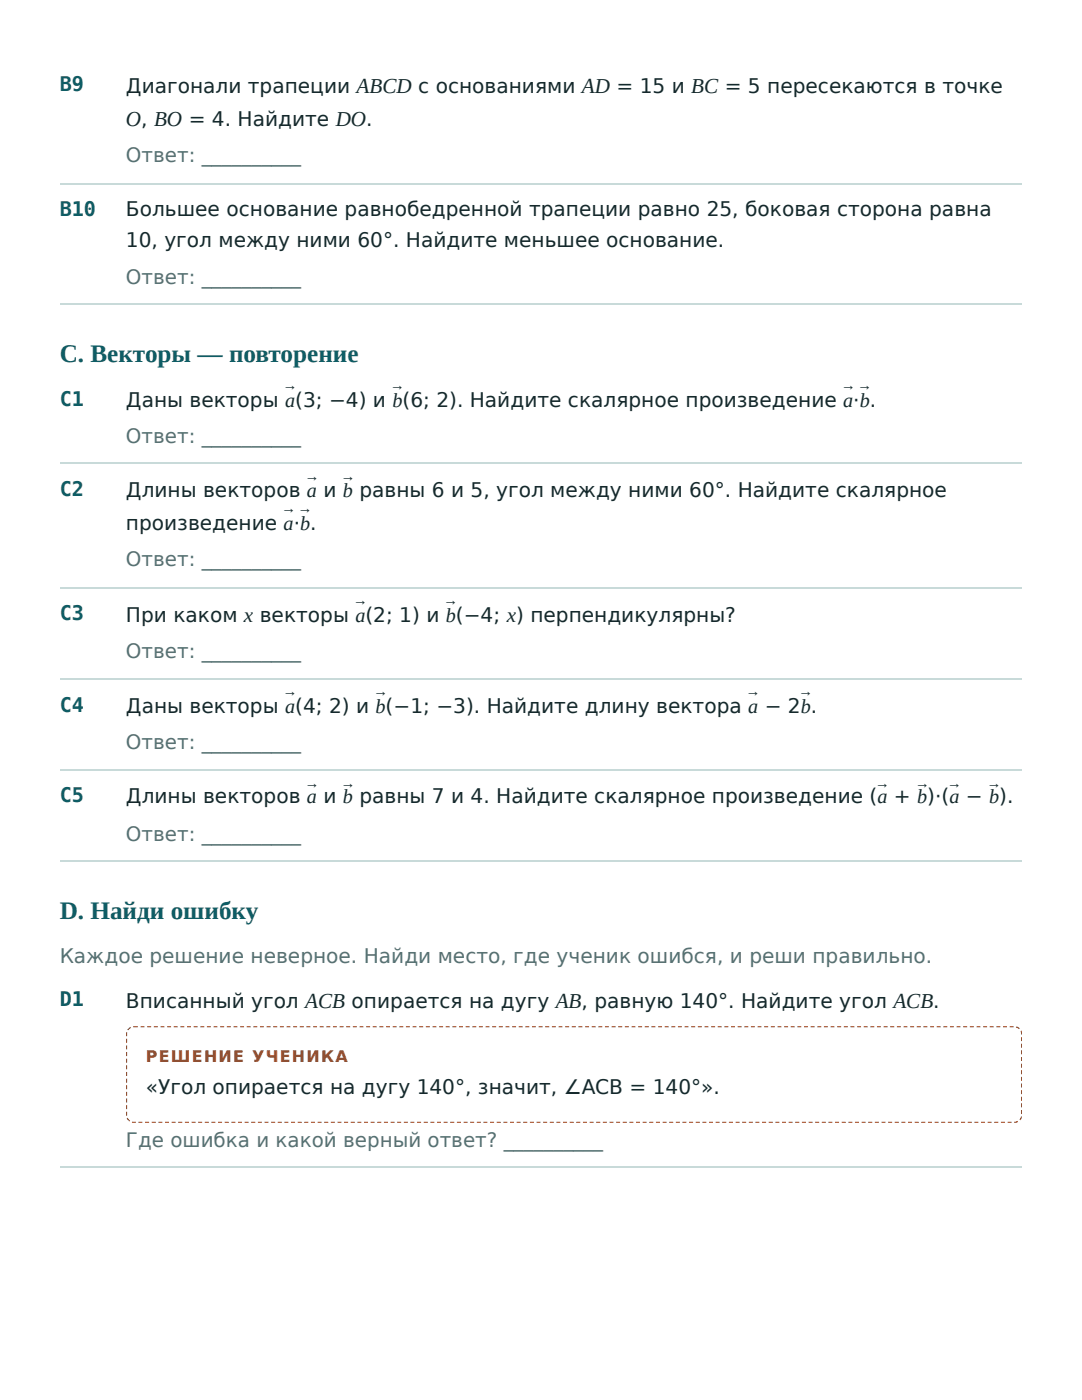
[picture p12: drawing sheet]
<svg xmlns="http://www.w3.org/2000/svg" width="216mm" height="279mm" viewBox="0 0 216 279" stroke-linecap="round" stroke-linejoin="round" font-family="sans-serif">
<path d="M11.9 36.6h192M11.9 60.7h192M11.9 92.5h192M11.9 117.3h192M11.9 135.6h192M11.9 153.6h192M11.9 171.8h192M11.9 233h192" fill="none" stroke="#c8dad9" stroke-width=".26"/>
<path d="M25.1 204.8h178.8v19.3h-178.8z" fill="#fff"/>
<g fill="#a4471f">
<path d="M28 204.7h.8v.4h-.8zM29.4 204.7h.8v.4h-.8zM30.7 204.7h.8v.4h-.8zM32 204.7h.8v.4h-.8zM33.3 204.7h.8v.4h-.8zM34.7 204.7h.8v.4h-.8zM36 204.7h.8v.4h-.8zM37.3 204.7h.8v.4h-.8zM38.6 204.7h.8v.4h-.8zM40 204.7h.8v.4h-.8zM41.3 204.7h.8v.4h-.8zM42.6 204.7h.8v.4h-.8zM43.9 204.7h.8v.4h-.8zM45.3 204.7h.7v.4h-.7zM46.6 204.7h.8v.4h-.8zM47.9 204.7h.8v.4h-.8zM49.2 204.7h.8v.4h-.8zM50.6 204.7h.7v.4h-.7zM51.9 204.7h.8v.4h-.8zM53.2 204.7h.8v.4h-.8zM54.5 204.7h.8v.4h-.8zM55.8 204.7h.8v.4h-.8zM57.2 204.7h.8v.4h-.8zM58.5 204.7h.8v.4h-.8zM59.8 204.7h.8v.4h-.8zM61.1 204.7h.8v.4h-.8zM62.5 204.7h.8v.4h-.8zM63.8 204.7h.8v.4h-.8zM65.1 204.7h.8v.4h-.8zM66.4 204.7h.8v.4h-.8zM67.8 204.7h.8v.4h-.8zM69.1 204.7h.8v.4h-.8zM70.4 204.7h.8v.4h-.8zM71.7 204.7h.8v.4h-.8zM73.1 204.7h.7v.4h-.7zM74.4 204.7h.8v.4h-.8zM75.7 204.7h.8v.4h-.8zM77 204.7h.8v.4h-.8zM78.4 204.7h.7v.4h-.7zM79.7 204.7h.8v.4h-.8zM81 204.7h.8v.4h-.8zM82.3 204.7h.8v.4h-.8zM83.6 204.7h.8v.4h-.8zM85 204.7h.8v.4h-.8zM86.3 204.7h.8v.4h-.8zM87.6 204.7h.8v.4h-.8zM88.9 204.7h.8v.4h-.8zM90.3 204.7h.8v.4h-.8zM91.6 204.7h.8v.4h-.8zM92.9 204.7h.8v.4h-.8zM94.2 204.7h.8v.4h-.8zM95.6 204.7h.8v.4h-.8zM96.9 204.7h.8v.4h-.8zM98.2 204.7h.8v.4h-.8zM99.5 204.7h.8v.4h-.8zM100.9 204.7h.7v.4h-.7zM102.2 204.7h.8v.4h-.8zM103.5 204.7h.8v.4h-.8zM104.8 204.7h.8v.4h-.8zM106.2 204.7h.7v.4h-.7zM107.5 204.7h.8v.4h-.8zM108.8 204.7h.8v.4h-.8zM110.1 204.7h.8v.4h-.8zM111.4 204.7h.8v.4h-.8zM112.8 204.7h.8v.4h-.8zM114.1 204.7h.8v.4h-.8zM115.4 204.7h.8v.4h-.8zM116.7 204.7h.8v.4h-.8zM118.1 204.7h.8v.4h-.8zM119.4 204.7h.8v.4h-.8zM120.7 204.7h.8v.4h-.8zM122 204.7h.8v.4h-.8zM123.4 204.7h.8v.4h-.8zM124.7 204.7h.8v.4h-.8zM126 204.7h.8v.4h-.8zM127.3 204.7h.8v.4h-.8zM128.7 204.7h.7v.4h-.7zM130 204.7h.8v.4h-.8zM131.3 204.7h.8v.4h-.8zM132.6 204.7h.8v.4h-.8zM134 204.7h.7v.4h-.7zM135.3 204.7h.8v.4h-.8zM136.6 204.7h.8v.4h-.8zM137.9 204.7h.8v.4h-.8zM139.2 204.7h.8v.4h-.8zM140.6 204.7h.8v.4h-.8zM141.9 204.7h.8v.4h-.8zM143.2 204.7h.8v.4h-.8zM144.5 204.7h.8v.4h-.8zM145.9 204.7h.8v.4h-.8zM147.2 204.7h.8v.4h-.8zM148.5 204.7h.8v.4h-.8zM149.8 204.7h.8v.4h-.8zM151.2 204.7h.8v.4h-.8zM152.5 204.7h.8v.4h-.8zM153.8 204.7h.8v.4h-.8zM155.1 204.7h.8v.4h-.8zM156.5 204.7h.7v.4h-.7zM157.8 204.7h.8v.4h-.8zM159.1 204.7h.8v.4h-.8zM160.4 204.7h.8v.4h-.8zM161.8 204.7h.7v.4h-.7zM163.1 204.7h.8v.4h-.8zM164.4 204.7h.8v.4h-.8zM165.7 204.7h.8v.4h-.8zM167 204.7h.8v.4h-.8zM168.4 204.7h.8v.4h-.8zM169.7 204.7h.8v.4h-.8zM171 204.7h.8v.4h-.8zM172.3 204.7h.8v.4h-.8zM173.7 204.7h.8v.4h-.8zM175 204.7h.8v.4h-.8zM176.3 204.7h.8v.4h-.8zM177.6 204.7h.8v.4h-.8zM179 204.7h.8v.4h-.8zM180.3 204.7h.8v.4h-.8zM181.6 204.7h.8v.4h-.8zM182.9 204.7h.8v.4h-.8zM184.3 204.7h.7v.4h-.7zM185.6 204.7h.8v.4h-.8zM186.9 204.7h.8v.4h-.8zM188.2 204.7h.8v.4h-.8zM189.6 204.7h.7v.4h-.7zM190.9 204.7h.8v.4h-.8zM192.2 204.7h.8v.4h-.8zM193.5 204.7h.8v.4h-.8zM194.8 204.7h.8v.4h-.8zM196.2 204.7h.8v.4h-.8zM197.5 204.7h.8v.4h-.8zM198.8 204.7h.8v.4h-.8zM200.1 204.7h.8v.4h-.8zM201.5 204.7h.8v.4h-.8zM202.8 204.7h.5l.4 .3-.4 .4-.6-.3zM203.6 205.8l.3-.2v.2zM203.7 205.8h.2zM203.7 205.8h.2zM203.7 205.8h.2zM203.7 205.8h.2zM203.7 205.8h.2zM203.7 205.8h.2zM203.7 205.8h.2zM203.7 205.8h.2zM203.7 205.8h.2zM203.7 205.8h.2zM203.7 205.8h.2zM203.7 205.8h.2zM203.4 205.8h.5zM202.4 205.8h.9zM201 205.8h.8zM199.7 205.8h.8zM198.4 205.8h.8zM197.1 205.8h.8zM195.8 205.8h.7zM194.4 205.8h.8zM193.1 205.8h.8zM191.8 205.8h.8zM190.5 205.8h.8zM189.1 205.8h.8zM187.8 205.8h.8zM186.5 205.8h.8zM185.2 205.8h.8zM183.8 205.8h.8zM182.5 205.8h.8zM181.2 205.8h.8zM179.9 205.8h.8zM178.5 205.8h.8zM177.2 205.8h.8zM175.9 205.8h.8zM174.6 205.8h.8zM173.2 205.8h.8zM171.9 205.8h.8zM170.6 205.8h.8zM169.3 205.8h.8zM168 205.8h.7zM166.6 205.8h.8zM165.3 205.8h.8zM164 205.8h.8zM162.7 205.8h.8zM161.3 205.8h.8zM160 205.8h.8zM158.7 205.8h.8zM157.4 205.8h.8zM156 205.8h.8zM154.7 205.8h.8zM153.4 205.8h.8zM152.1 205.8h.8zM150.7 205.8h.8zM149.4 205.8h.8zM148.1 205.8h.8zM146.8 205.8h.8zM145.4 205.8h.8zM144.1 205.8h.8zM142.8 205.8h.8zM141.5 205.8h.8zM140.2 205.8h.7zM138.8 205.8h.8zM137.5 205.8h.8zM136.2 205.8h.8zM134.9 205.8h.8zM133.5 205.8h.8zM132.2 205.8h.8zM130.9 205.8h.8zM129.6 205.8h.8zM128.2 205.8h.8zM126.9 205.8h.8zM125.6 205.8h.8zM124.3 205.8h.8zM122.9 205.8h.8zM121.6 205.8h.8zM120.3 205.8h.8zM119 205.8h.8zM117.6 205.8h.8zM116.3 205.8h.8zM115 205.8h.8zM113.7 205.8h.8zM112.4 205.8h.7zM111 205.8h.8zM109.7 205.8h.8zM108.4 205.8h.8zM107.1 205.8h.8zM105.7 205.8h.8zM104.4 205.8h.8zM103.1 205.8h.8zM101.8 205.8h.8zM100.4 205.8h.8zM99.1 205.8h.8zM97.8 205.8h.8zM96.5 205.8h.8zM95.1 205.8h.8zM93.8 205.8h.8zM92.5 205.8h.8zM91.2 205.8h.8zM89.8 205.8h.8zM88.5 205.8h.8zM87.2 205.8h.8zM85.9 205.8h.8zM84.6 205.8h.7zM83.2 205.8h.8zM81.9 205.8h.8zM80.6 205.8h.8zM79.3 205.8h.8zM77.9 205.8h.8zM76.6 205.8h.8zM75.3 205.8h.8zM74 205.8h.8zM72.6 205.8h.8zM71.3 205.8h.8zM70 205.8h.8zM68.7 205.8h.8zM67.3 205.8h.8zM66 205.8h.8zM64.7 205.8h.8zM63.4 205.8h.8zM62 205.8h.8zM60.7 205.8h.8zM59.4 205.8h.8zM58.1 205.8h.8zM56.8 205.8h.7zM55.4 205.8h.8zM54.1 205.8h.8zM52.8 205.8h.8zM51.5 205.8h.8zM50.1 205.8h.8zM48.8 205.8h.8zM47.5 205.8h.8zM46.2 205.8h.8zM44.8 205.8h.8zM43.5 205.8h.8zM42.2 205.8h.8zM40.9 205.8h.8zM39.5 205.8h.8zM38.2 205.8h.8zM36.9 205.8h.8zM35.6 205.8h.8zM34.2 205.8h.8zM32.9 205.8h.8zM31.6 205.8h.8zM30.3 205.8h.8zM29 205.8h.7zM27.6 205.8h.8zM26.3 205.8h.8zM25.1 205.8h.9zM25.1 205.8h.3zM25.1 205.8h.3zM25.1 205.8h.3zM25.1 205.8h.3zM25.1 205.8h.3zM25.1 205.8h.3zM25.1 205.8h.3zM25.1 205.8h.3zM25.1 205.8h.3zM25.1 205.8h.3zM25.1 205.8h.3zM25.1 205.8h.3zM25.1 205.8h.4zM25.5 205l.4-.3 .3 .5-.6 .5-.4-.4zM26.5 204.7h1v.4h-.9z"/>
<path d="M28 223.1h.8zM29.4 223.1h.8zM30.7 223.1h.8zM32 223.1h.8zM33.3 223.1h.8zM34.7 223.1h.8zM36 223.1h.8zM37.3 223.1h.8zM38.6 223.1h.8zM40 223.1h.8zM41.3 223.1h.8zM42.6 223.1h.8zM43.9 223.1h.8zM45.3 223.1h.7zM46.6 223.1h.8zM47.9 223.1h.8zM49.2 223.1h.8zM50.6 223.1h.7zM51.9 223.1h.8zM53.2 223.1h.8zM54.5 223.1h.8zM55.8 223.1h.8zM57.2 223.1h.8zM58.5 223.1h.8zM59.8 223.1h.8zM61.1 223.1h.8zM62.5 223.1h.8zM63.8 223.1h.8zM65.1 223.1h.8zM66.4 223.1h.8zM67.8 223.1h.8zM69.1 223.1h.8zM70.4 223.1h.8zM71.7 223.1h.8zM73.1 223.1h.7zM74.4 223.1h.8zM75.7 223.1h.8zM77 223.1h.8zM78.4 223.1h.7zM79.7 223.1h.8zM81 223.1h.8zM82.3 223.1h.8zM83.6 223.1h.8zM85 223.1h.8zM86.3 223.1h.8zM87.6 223.1h.8zM88.9 223.1h.8zM90.3 223.1h.8zM91.6 223.1h.8zM92.9 223.1h.8zM94.2 223.1h.8zM95.6 223.1h.8zM96.9 223.1h.8zM98.2 223.1h.8zM99.5 223.1h.8zM100.9 223.1h.7zM102.2 223.1h.8zM103.5 223.1h.8zM104.8 223.1h.8zM106.2 223.1h.7zM107.5 223.1h.8zM108.8 223.1h.8zM110.1 223.1h.8zM111.4 223.1h.8zM112.8 223.1h.8zM114.1 223.1h.8zM115.4 223.1h.8zM116.7 223.1h.8zM118.1 223.1h.8zM119.4 223.1h.8zM120.7 223.1h.8zM122 223.1h.8zM123.4 223.1h.8zM124.7 223.1h.8zM126 223.1h.8zM127.3 223.1h.8zM128.7 223.1h.7zM130 223.1h.8zM131.3 223.1h.8zM132.6 223.1h.8zM134 223.1h.7zM135.3 223.1h.8zM136.6 223.1h.8zM137.9 223.1h.8zM139.2 223.1h.8zM140.6 223.1h.8zM141.9 223.1h.8zM143.2 223.1h.8zM144.5 223.1h.8zM145.9 223.1h.8zM147.2 223.1h.8zM148.5 223.1h.8zM149.8 223.1h.8zM151.2 223.1h.8zM152.5 223.1h.8zM153.8 223.1h.8zM155.1 223.1h.8zM156.5 223.1h.7zM157.8 223.1h.8zM159.1 223.1h.8zM160.4 223.1h.8zM161.8 223.1h.7zM163.1 223.1h.8zM164.4 223.1h.8zM165.7 223.1h.8zM167 223.1h.8zM168.4 223.1h.8zM169.7 223.1h.8zM171 223.1h.8zM172.3 223.1h.8zM173.7 223.1h.8zM175 223.1h.8zM176.3 223.1h.8zM177.6 223.1h.8zM179 223.1h.8zM180.3 223.1h.8zM181.6 223.1h.8zM182.9 223.1h.8zM184.3 223.1h.7zM185.6 223.1h.8zM186.9 223.1h.8zM188.2 223.1h.8zM189.6 223.1h.7zM190.9 223.1h.8zM192.2 223.1h.8zM193.5 223.1h.8zM194.8 223.1h.8zM196.2 223.1h.8zM197.5 223.1h.8zM198.8 223.1h.8zM200.1 223.1h.8zM201.5 223.1h.8zM202.7 223.1h1zM203.6 223.1h.3zM203.7 223.1h.2zM203.7 223.1h.2zM203.7 223.1h.2zM203.7 223.1h.2zM203.7 223.1h.2zM203.7 223.1h.2zM203.7 223.1h.2zM203.7 223.1h.2zM203.7 223.1h.2zM203.7 223.1h.2zM203.7 223.1h.2zM203.7 223.1h.2zM203.5 223.2l.4-.1-.1 .7-.4-.4zM202.4 223.8l.6-.1 .3 .5h-.9zM201 223.8h.8v.4h-.8zM199.7 223.8h.8v.4h-.8zM198.4 223.8h.8v.4h-.8zM197.1 223.8h.8v.4h-.8zM195.8 223.8h.7v.4h-.7zM194.4 223.8h.8v.4h-.8zM193.1 223.8h.8v.4h-.8zM191.8 223.8h.8v.4h-.8zM190.5 223.8h.8v.4h-.8zM189.1 223.8h.8v.4h-.8zM187.8 223.8h.8v.4h-.8zM186.5 223.8h.8v.4h-.8zM185.2 223.8h.8v.4h-.8zM183.8 223.8h.8v.4h-.8zM182.5 223.8h.8v.4h-.8zM181.2 223.8h.8v.4h-.8zM179.9 223.8h.8v.4h-.8zM178.5 223.8h.8v.4h-.8zM177.2 223.8h.8v.4h-.8zM175.9 223.8h.8v.4h-.8zM174.6 223.8h.8v.4h-.8zM173.2 223.8h.8v.4h-.8zM171.9 223.8h.8v.4h-.8zM170.6 223.8h.8v.4h-.8zM169.3 223.8h.8v.4h-.8zM168 223.8h.7v.4h-.7zM166.6 223.8h.8v.4h-.8zM165.3 223.8h.8v.4h-.8zM164 223.8h.8v.4h-.8zM162.7 223.8h.8v.4h-.8zM161.3 223.8h.8v.4h-.8zM160 223.8h.8v.4h-.8zM158.7 223.8h.8v.4h-.8zM157.4 223.8h.8v.4h-.8zM156 223.8h.8v.4h-.8zM154.7 223.8h.8v.4h-.8zM153.4 223.8h.8v.4h-.8zM152.1 223.8h.8v.4h-.8zM150.7 223.8h.8v.4h-.8zM149.4 223.8h.8v.4h-.8zM148.1 223.8h.8v.4h-.8zM146.8 223.8h.8v.4h-.8zM145.4 223.8h.8v.4h-.8zM144.1 223.8h.8v.4h-.8zM142.8 223.8h.8v.4h-.8zM141.5 223.8h.8v.4h-.8zM140.2 223.8h.7v.4h-.7zM138.8 223.8h.8v.4h-.8zM137.5 223.8h.8v.4h-.8zM136.2 223.8h.8v.4h-.8zM134.9 223.8h.8v.4h-.8zM133.5 223.8h.8v.4h-.8zM132.2 223.8h.8v.4h-.8zM130.9 223.8h.8v.4h-.8zM129.6 223.8h.8v.4h-.8zM128.2 223.8h.8v.4h-.8zM126.9 223.8h.8v.4h-.8zM125.6 223.8h.8v.4h-.8zM124.3 223.8h.8v.4h-.8zM122.9 223.8h.8v.4h-.8zM121.6 223.8h.8v.4h-.8zM120.3 223.8h.8v.4h-.8zM119 223.8h.8v.4h-.8zM117.6 223.8h.8v.4h-.8zM116.3 223.8h.8v.4h-.8zM115 223.8h.8v.4h-.8zM113.7 223.8h.8v.4h-.8zM112.4 223.8h.7v.4h-.7zM111 223.8h.8v.4h-.8zM109.7 223.8h.8v.4h-.8zM108.4 223.8h.8v.4h-.8zM107.1 223.8h.8v.4h-.8zM105.7 223.8h.8v.4h-.8zM104.4 223.8h.8v.4h-.8zM103.1 223.8h.8v.4h-.8zM101.8 223.8h.8v.4h-.8zM100.4 223.8h.8v.4h-.8zM99.1 223.8h.8v.4h-.8zM97.8 223.8h.8v.4h-.8zM96.5 223.8h.8v.4h-.8zM95.1 223.8h.8v.4h-.8zM93.8 223.8h.8v.4h-.8zM92.5 223.8h.8v.4h-.8zM91.2 223.8h.8v.4h-.8zM89.8 223.8h.8v.4h-.8zM88.5 223.8h.8v.4h-.8zM87.2 223.8h.8v.4h-.8zM85.9 223.8h.8v.4h-.8zM84.6 223.8h.7v.4h-.7zM83.2 223.8h.8v.4h-.8zM81.9 223.8h.8v.4h-.8zM80.6 223.8h.8v.4h-.8zM79.3 223.8h.8v.4h-.8zM77.9 223.8h.8v.4h-.8zM76.6 223.8h.8v.4h-.8zM75.3 223.8h.8v.4h-.8zM74 223.8h.8v.4h-.8zM72.6 223.8h.8v.4h-.8zM71.3 223.8h.8v.4h-.8zM70 223.8h.8v.4h-.8zM68.7 223.8h.8v.4h-.8zM67.3 223.8h.8v.4h-.8zM66 223.8h.8v.4h-.8zM64.7 223.8h.8v.4h-.8zM63.4 223.8h.8v.4h-.8zM62 223.8h.8v.4h-.8zM60.7 223.8h.8v.4h-.8zM59.4 223.8h.8v.4h-.8zM58.1 223.8h.8v.4h-.8zM56.8 223.8h.7v.4h-.7zM55.4 223.8h.8v.4h-.8zM54.1 223.8h.8v.4h-.8zM52.8 223.8h.8v.4h-.8zM51.5 223.8h.8v.4h-.8zM50.1 223.8h.8v.4h-.8zM48.8 223.8h.8v.4h-.8zM47.5 223.8h.8v.4h-.8zM46.2 223.8h.8v.4h-.8zM44.8 223.8h.8v.4h-.8zM43.5 223.8h.8v.4h-.8zM42.2 223.8h.8v.4h-.8zM40.9 223.8h.8v.4h-.8zM39.5 223.8h.8v.4h-.8zM38.2 223.8h.8v.4h-.8zM36.9 223.8h.8v.4h-.8zM35.6 223.8h.8v.4h-.8zM34.2 223.8h.8v.4h-.8zM32.9 223.8h.8v.4h-.8zM31.6 223.8h.8v.4h-.8zM30.3 223.8h.8v.4h-.8zM29 223.8h.7v.4h-.7zM27.6 223.8h.8v.4h-.8zM26.4 223.8h.7v.4h-.8zM25.1 223.3l.4-.2 .5 .5-.3 .5zM25.1 223.1h.3zM25.1 223.1h.3zM25.1 223.1h.3zM25.1 223.1h.3zM25.1 223.1h.3zM25.1 223.1h.3zM25.1 223.1h.3zM25.1 223.1h.3zM25.1 223.1h.3zM25.1 223.1h.3zM25.1 223.1h.3zM25.1 223.1h.3zM25.1 223.1h.4zM25.2 223.1h1zM26.5 223.1h1z"/>
<path d="M203 204.7v.4zM203 204.7v.4zM203 204.7v.4zM203 204.7v.4zM203 204.7v.4zM203 204.7v.4zM203 204.7v.4zM203 204.7v.4zM203 204.7v.4zM203 204.7v.4zM203 204.7v.4zM203 204.7v.4zM203 204.7v.4zM203 204.7v.4zM203 204.7v.4zM203 204.7v.4zM203 204.7v.4zM203 204.7v.4zM203 204.7v.4zM203 204.7v.4zM203 204.7v.4zM203 204.7v.4zM203 204.7v.4zM203 204.7v.4zM203 204.7v.4zM203 204.7v.4zM203 204.7v.4zM203 204.7v.4zM203 204.7v.4zM203 204.7v.4zM203 204.7v.4zM203 204.7v.4zM203 204.7v.4zM203 204.7v.4zM203 204.7v.4zM203 204.7v.4zM203 204.7v.4zM203 204.7v.4zM203 204.7v.4zM203 204.7v.4zM203 204.7v.4zM203 204.7v.4zM203 204.7v.4zM203 204.7v.4zM203 204.7v.4zM203 204.7v.4zM203 204.7v.4zM203 204.7v.4zM203 204.7v.4zM203 204.7v.4zM203 204.7v.4zM203 204.7v.4zM203 204.7v.4zM203 204.7v.4zM203 204.7v.4zM203 204.7v.4zM203 204.7v.4zM203 204.7v.4zM203 204.7v.4zM203 204.7v.4zM203 204.7v.4zM203 204.7v.4zM203 204.7v.4zM203 204.7v.4zM203 204.7v.4zM203 204.7v.4zM203 204.7v.4zM203 204.7v.4zM203 204.7v.4zM203 204.7v.4zM203 204.7v.4zM203 204.7v.4zM203 204.7v.4zM203 204.7v.4zM203 204.7v.4zM203 204.7v.4zM203 204.7v.4zM203 204.7v.4zM203 204.7v.4zM203 204.7v.4zM203 204.7v.4zM203 204.7v.4zM203 204.7v.4zM203 204.7v.4zM203 204.7v.4zM203 204.7v.4zM203 204.7v.4zM203 204.7v.4zM203 204.7v.4zM203 204.7v.4zM203 204.7v.4zM203 204.7v.4zM203 204.7v.4zM203 204.7v.4zM203 204.7v.4zM203 204.7v.4zM203 204.7v.4zM203 204.7v.4zM203 204.7v.4zM203 204.7v.4zM203 204.7v.4zM203 204.7v.4zM203 204.7v.4zM203 204.7v.4zM203 204.7v.4zM203 204.7v.4zM203 204.7v.4zM203 204.7v.4zM203 204.7v.4zM203 204.7v.4zM203 204.7v.4zM203 204.7v.4zM203 204.7v.4zM203 204.7v.4zM203 204.7v.4zM203 204.7v.4zM203 204.7v.4zM203 204.7v.4zM203 204.7v.4zM203 204.7v.4zM203 204.7v.4zM203 204.7v.4zM203 204.7v.4zM203 204.7v.4zM203 204.7v.4zM203 204.7v.4zM203 204.7v.4zM203 204.7v.4zM203 204.7v.4zM203 204.7v.4zM203 204.7v.4zM203 204.7v.4zM203 204.7h.3l.4 .3-.4 .4-.3-.2zM203.6 205.8l.3-.2v.8h-.2zM203.7 207h.2v.8h-.2zM203.7 208.3h.2v.8h-.2zM203.7 209.6h.2v.8h-.2zM203.7 210.9h.2v.8h-.2zM203.7 212.3h.2v.8h-.2zM203.7 213.6h.2v.8h-.2zM203.7 214.9h.2v.8h-.2zM203.7 216.2h.2v.8h-.2zM203.7 217.6h.2v.8h-.2zM203.7 218.9h.2v.8h-.2zM203.7 220.2h.2v.8h-.2zM203.7 221.5h.2v.8h-.2zM203.7 222.8l.2 .1-.1 .9-.4-.4zM203 223.7l.3 .5h-.3zM203 223.8v.4zM203 223.8v.4zM203 223.8v.4zM203 223.8v.4zM203 223.8v.4zM203 223.8v.4zM203 223.8v.4zM203 223.8v.4zM203 223.8v.4zM203 223.8v.4zM203 223.8v.4zM203 223.8v.4zM203 223.8v.4zM203 223.8v.4zM203 223.8v.4zM203 223.8v.4zM203 223.8v.4zM203 223.8v.4zM203 223.8v.4zM203 223.8v.4zM203 223.8v.4zM203 223.8v.4zM203 223.8v.4zM203 223.8v.4zM203 223.8v.4zM203 223.8v.4zM203 223.8v.4zM203 223.8v.4zM203 223.8v.4zM203 223.8v.4zM203 223.8v.4zM203 223.8v.4zM203 223.8v.4zM203 223.8v.4zM203 223.8v.4zM203 223.8v.4zM203 223.8v.4zM203 223.8v.4zM203 223.8v.4zM203 223.8v.4zM203 223.8v.4zM203 223.8v.4zM203 223.8v.4zM203 223.8v.4zM203 223.8v.4zM203 223.8v.4zM203 223.8v.4zM203 223.8v.4zM203 223.8v.4zM203 223.8v.4zM203 223.8v.4zM203 223.8v.4zM203 223.8v.4zM203 223.8v.4zM203 223.8v.4zM203 223.8v.4zM203 223.8v.4zM203 223.8v.4zM203 223.8v.4zM203 223.8v.4zM203 223.8v.4zM203 223.8v.4zM203 223.8v.4zM203 223.8v.4zM203 223.8v.4zM203 223.8v.4zM203 223.8v.4zM203 223.8v.4zM203 223.8v.4zM203 223.8v.4zM203 223.8v.4zM203 223.8v.4zM203 223.8v.4zM203 223.8v.4zM203 223.8v.4zM203 223.8v.4zM203 223.8v.4zM203 223.8v.4zM203 223.8v.4zM203 223.8v.4zM203 223.8v.4zM203 223.8v.4zM203 223.8v.4zM203 223.8v.4zM203 223.8v.4zM203 223.8v.4zM203 223.8v.4zM203 223.8v.4zM203 223.8v.4zM203 223.8v.4zM203 223.8v.4zM203 223.8v.4zM203 223.8v.4zM203 223.8v.4zM203 223.8v.4zM203 223.8v.4zM203 223.8v.4zM203 223.8v.4zM203 223.8v.4zM203 223.8v.4zM203 223.8v.4zM203 223.8v.4zM203 223.8v.4zM203 223.8v.4zM203 223.8v.4zM203 223.8v.4zM203 223.8v.4zM203 223.8v.4zM203 223.8v.4zM203 223.8v.4zM203 223.8v.4zM203 223.8v.4zM203 223.8v.4zM203 223.8v.4zM203 223.8v.4zM203 223.8v.4zM203 223.8v.4zM203 223.8v.4zM203 223.8v.4zM203 223.8v.4zM203 223.8v.4zM203 223.8v.4zM203 223.8v.4zM203 223.8v.4zM203 223.8v.4zM203 223.8v.4zM203 223.8v.4zM203 223.8v.4zM203 223.8v.4zM203 223.8v.4zM203 223.8v.4zM203 223.8v.4zM203 223.8v.4zM203 223.1v1zM203 221.9v.8zM203 220.6v.7zM203 219.2v.8zM203 217.9v.8zM203 216.6v.8zM203 215.3v.8zM203 213.9v.8zM203 212.6v.8zM203 211.3v.8zM203 210v.8zM203 208.6v.8zM203 207.3v.8zM203 205.9v.9zM203 204.7v1zM203 204.7v.4z"/>
<path d="M26.1 204.7v.4zM26.1 204.7v.4zM26.1 204.7v.4zM26.1 204.7v.4zM26.1 204.7v.4zM26.1 204.7v.4zM26.1 204.7v.4zM26.1 204.7v.4zM26.1 204.7v.4zM26.1 204.7v.4zM26.1 204.7v.4zM26.1 204.7v.4zM26.1 204.7v.4zM26.1 204.7v.4zM26.1 204.7v.4zM26.1 204.7v.4zM26.1 204.7v.4zM26.1 204.7v.4zM26.1 204.7v.4zM26.1 204.7v.4zM26.1 204.7v.4zM26.1 204.7v.4zM26.1 204.7v.4zM26.1 204.7v.4zM26.1 204.7v.4zM26.1 204.7v.4zM26.1 204.7v.4zM26.1 204.7v.4zM26.1 204.7v.4zM26.1 204.7v.4zM26.1 204.7v.4zM26.1 204.7v.4zM26.1 204.7v.4zM26.1 204.7v.4zM26.1 204.7v.4zM26.1 204.7v.4zM26.1 204.7v.4zM26.1 204.7v.4zM26.1 204.7v.4zM26.1 204.7v.4zM26.1 204.7v.4zM26.1 204.7v.4zM26.1 204.7v.4zM26.1 204.7v.4zM26.1 204.7v.4zM26.1 204.7v.4zM26.1 204.7v.4zM26.1 204.7v.4zM26.1 204.7v.4zM26.1 204.7v.4zM26.1 204.7v.4zM26.1 204.7v.4zM26.1 204.7v.4zM26.1 204.7v.4zM26.1 204.7v.4zM26.1 204.7v.4zM26.1 204.7v.4zM26.1 204.7v.4zM26.1 204.7v.4zM26.1 204.7v.4zM26.1 204.7v.4zM26.1 204.7v.4zM26.1 204.7v.4zM26.1 204.7v.4zM26.1 204.7v.4zM26.1 204.7v.4zM26.1 204.7v.4zM26.1 204.7v.4zM26.1 204.7v.4zM26.1 204.7v.4zM26.1 204.7v.4zM26.1 204.7v.4zM26.1 204.7v.4zM26.1 204.7v.4zM26.1 204.7v.4zM26.1 204.7v.4zM26.1 204.7v.4zM26.1 204.7v.4zM26.1 204.7v.4zM26.1 204.7v.4zM26.1 204.7v.4zM26.1 204.7v.4zM26.1 204.7v.4zM26.1 204.7v.4zM26.1 204.7v.4zM26.1 204.7v.4zM26.1 204.7v.4zM26.1 204.7v.4zM26.1 204.7v.4zM26.1 204.7v.4zM26.1 204.7v.4zM26.1 204.7v.4zM26.1 204.7v.4zM26.1 204.7v.4zM26.1 204.7v.4zM26.1 204.7v.4zM26.1 204.7v.4zM26.1 204.7v.4zM26.1 204.7v.4zM26.1 204.7v.4zM26.1 204.7v.4zM26.1 204.7v.4zM26.1 204.7v.4zM26.1 204.7v.4zM26.1 204.7v.4zM26.1 204.7v.4zM26.1 204.7v.4zM26.1 204.7v.4zM26.1 204.7v.4zM26.1 204.7v.4zM26.1 204.7v.4zM26.1 204.7v.4zM26.1 204.7v.4zM26.1 204.7v.4zM26.1 204.7v.4zM26.1 204.7v.4zM26.1 204.7v.4zM26.1 204.7v.4zM26.1 204.7v.4zM26.1 204.7v.4zM26.1 204.7v.4zM26.1 204.7v.4zM26.1 204.7v.4zM26.1 204.7v.4zM26.1 204.7v.4zM26.1 204.7v.4zM26.1 204.7v.4zM26.1 204.7v.4zM26.1 204.7v.4zM26.1 204.7v.4zM26.1 204.7v.4zM26.1 204.7v.4zM26.1 204.7v.7zM26.1 205.6v.8zM26.1 207v.8zM26.1 208.3v.8zM26.1 209.6v.8zM26.1 210.9v.8zM26.1 212.3v.8zM26.1 213.6v.8zM26.1 214.9v.8zM26.1 216.2v.8zM26.1 217.6v.8zM26.1 218.9v.8zM26.1 220.2v.8zM26.1 221.5v.8zM26.1 222.8v1zM26.1 223.7v.5zM26.1 223.8v.4zM26.1 223.8v.4zM26.1 223.8v.4zM26.1 223.8v.4zM26.1 223.8v.4zM26.1 223.8v.4zM26.1 223.8v.4zM26.1 223.8v.4zM26.1 223.8v.4zM26.1 223.8v.4zM26.1 223.8v.4zM26.1 223.8v.4zM26.1 223.8v.4zM26.1 223.8v.4zM26.1 223.8v.4zM26.1 223.8v.4zM26.1 223.8v.4zM26.1 223.8v.4zM26.1 223.8v.4zM26.1 223.8v.4zM26.1 223.8v.4zM26.1 223.8v.4zM26.1 223.8v.4zM26.1 223.8v.4zM26.1 223.8v.4zM26.1 223.8v.4zM26.1 223.8v.4zM26.1 223.8v.4zM26.1 223.8v.4zM26.1 223.8v.4zM26.1 223.8v.4zM26.1 223.8v.4zM26.1 223.8v.4zM26.1 223.8v.4zM26.1 223.8v.4zM26.1 223.8v.4zM26.1 223.8v.4zM26.1 223.8v.4zM26.1 223.8v.4zM26.1 223.8v.4zM26.1 223.8v.4zM26.1 223.8v.4zM26.1 223.8v.4zM26.1 223.8v.4zM26.1 223.8v.4zM26.1 223.8v.4zM26.1 223.8v.4zM26.1 223.8v.4zM26.1 223.8v.4zM26.1 223.8v.4zM26.1 223.8v.4zM26.1 223.8v.4zM26.1 223.8v.4zM26.1 223.8v.4zM26.1 223.8v.4zM26.1 223.8v.4zM26.1 223.8v.4zM26.1 223.8v.4zM26.1 223.8v.4zM26.1 223.8v.4zM26.1 223.8v.4zM26.1 223.8v.4zM26.1 223.8v.4zM26.1 223.8v.4zM26.1 223.8v.4zM26.1 223.8v.4zM26.1 223.8v.4zM26.1 223.8v.4zM26.1 223.8v.4zM26.1 223.8v.4zM26.1 223.8v.4zM26.1 223.8v.4zM26.1 223.8v.4zM26.1 223.8v.4zM26.1 223.8v.4zM26.1 223.8v.4zM26.1 223.8v.4zM26.1 223.8v.4zM26.1 223.8v.4zM26.1 223.8v.4zM26.1 223.8v.4zM26.1 223.8v.4zM26.1 223.8v.4zM26.1 223.8v.4zM26.1 223.8v.4zM26.1 223.8v.4zM26.1 223.8v.4zM26.1 223.8v.4zM26.1 223.8v.4zM26.1 223.8v.4zM26.1 223.8v.4zM26.1 223.8v.4zM26.1 223.8v.4zM26.1 223.8v.4zM26.1 223.8v.4zM26.1 223.8v.4zM26.1 223.8v.4zM26.1 223.8v.4zM26.1 223.8v.4zM26.1 223.8v.4zM26.1 223.8v.4zM26.1 223.8v.4zM26.1 223.8v.4zM26.1 223.8v.4zM26.1 223.8v.4zM26.1 223.8v.4zM26.1 223.8v.4zM26.1 223.8v.4zM26.1 223.8v.4zM26.1 223.8v.4zM26.1 223.8v.4zM26.1 223.8v.4zM26.1 223.8v.4zM26.1 223.8v.4zM26.1 223.8v.4zM26.1 223.8v.4zM26.1 223.8v.4zM26.1 223.8v.4zM26.1 223.8v.4zM26.1 223.8v.4zM26.1 223.8v.4zM26.1 223.8v.4zM26.1 223.8v.4zM26.1 223.8v.4zM26.1 223.8v.4zM26.1 223.8v.4zM26.1 223.8v.4zM26.1 223.8v.4zM26.1 223.8v.4zM26.1 223.8v.4zM26.1 223.8v.4zM26.1 223.8v.4zM26.1 223.8v.4zM25.1 223.3l.4-.2 .5 .5-.3 .5zM25.1 221.9h.3v.7l-.3 .1zM25.1 220.6h.3v.7h-.3zM25.1 219.2h.3v.8h-.3zM25.1 217.9h.3v.8h-.3zM25.1 216.6h.3v.8h-.3zM25.1 215.3h.3v.8h-.3zM25.1 213.9h.3v.8h-.3zM25.1 212.6h.3v.8h-.3zM25.1 211.3h.3v.8h-.3zM25.1 210h.3v.8h-.3zM25.1 208.6h.3v.8h-.3zM25.1 207.3h.3v.8h-.3zM25.1 205.9l.4 .2-.1 .7h-.3zM25.5 205l.4-.3 .2 .5-.5 .5-.4-.4zM26.1 204.7v.4z"/>
</g>
<g font-size="5" fill="#0e5d65">
<text x="11.9" y="72.2">C. Векторы — повторение</text>
<text x="11.9" y="183.4">D. Найди ошибку</text>
</g>
<text font-size="4.2" fill="#15292c" x="25.1" y="25.1">O, BO = 4. Найдите DO.</text>
<g font-size="4" fill="#0e5d65">
<text x="11.9" y="18.3">B9</text>
<text x="11.9" y="43.1">B10</text>
<text x="11.9" y="81">C1</text>
<text x="11.9" y="99">C2</text>
<text x="11.9" y="123.8">C3</text>
<text x="11.9" y="142.1">C4</text>
<text x="11.9" y="160.1">C5</text>
<text x="11.9" y="200.8">D1</text>
</g>
<g font-size="4" fill="#15292c">
<text x="25.1" y="18.5">Диагонали трапеции ABCD с основаниями AD = 15 и BC = 5 пересекаются в точке</text>
<text x="25.1" y="43.1">Большее основание равнобедренной трапеции равно 25, боковая сторона равна</text>
<text x="25.1" y="49.2">10, угол между ними 60°. Найдите меньшее основание.</text>
<text x="25.1" y="81.2">Даны векторы a(3; −4) и b(6; 2). Найдите скалярное произведение a·b.</text>
<text x="25.1" y="99.2">Длины векторов a и b равны 6 и 5, угол между ними 60°. Найдите скалярное</text>
<text x="25.1" y="105.8">произведение a·b.</text>
<text x="25.1" y="124.1">При каком x векторы a(2; 1) и b(−4; x) перпендикулярны?</text>
<text x="25.1" y="142.3">Даны векторы a(4; 2) и b(−1; −3). Найдите длину вектора a − 2b.</text>
<text x="25.1" y="160.3">Длины векторов a и b равны 7 и 4. Найдите скалярное произведение (a + b)·(a − b).</text>
<text x="25.1" y="201.1">Вписанный угол ACB опирается на дугу AB, равную 140°. Найдите угол ACB.</text>
<text x="29.1" y="218.3">«Угол опирается на дугу 140°, значит, ∠ACB = 140°».</text>
</g>
<g font-size="4" fill="#557172">
<text x="25.1" y="32.3">Ответ: __________</text>
<text x="25.1" y="56.6">Ответ: __________</text>
<text x="25.1" y="88.4">Ответ: __________</text>
<text x="25.1" y="113">Ответ: __________</text>
<text x="25.1" y="131.2">Ответ: __________</text>
<text x="25.1" y="149.5">Ответ: __________</text>
<text x="25.1" y="167.7">Ответ: __________</text>
<text x="11.9" y="192.1">Каждое решение неверное. Найди место, где ученик ошибся, и реши правильно.</text>
<text x="25.1" y="228.9">Где ошибка и какой верный ответ? __________</text>
</g>
<text font-size="3.2" fill="#a4471f" x="29.1" y="211.9">РЕШЕНИЕ УЧЕНИКА</text>
<g font-size="2.9" fill="#15292c">
<text x="56.4" y="77.8">→</text>
<text x="77.9" y="77.8">→</text>
<text x="167.8" y="77.8">→→</text>
<text x="60.8" y="96">→</text>
<text x="68" y="96">→</text>
<text x="56.2" y="102.4">→→</text>
<text x="70.5" y="120.7">→</text>
<text x="88.5" y="120.7">→</text>
<text x="56.4" y="138.9">→</text>
<text x="74.5" y="138.9">→</text>
<text x="148.9" y="138.9">→</text>
<text x="159.3" y="138.9">→</text>
<text x="60.8" y="157.2">→</text>
<text x="68" y="157.2">→</text>
<text x="174.6" y="157.2">→</text>
<text x="182.6" y="157.2">→</text>
<text x="189" y="157.2">→</text>
<text x="196.9" y="157.2">→</text>
</g>
</svg>
